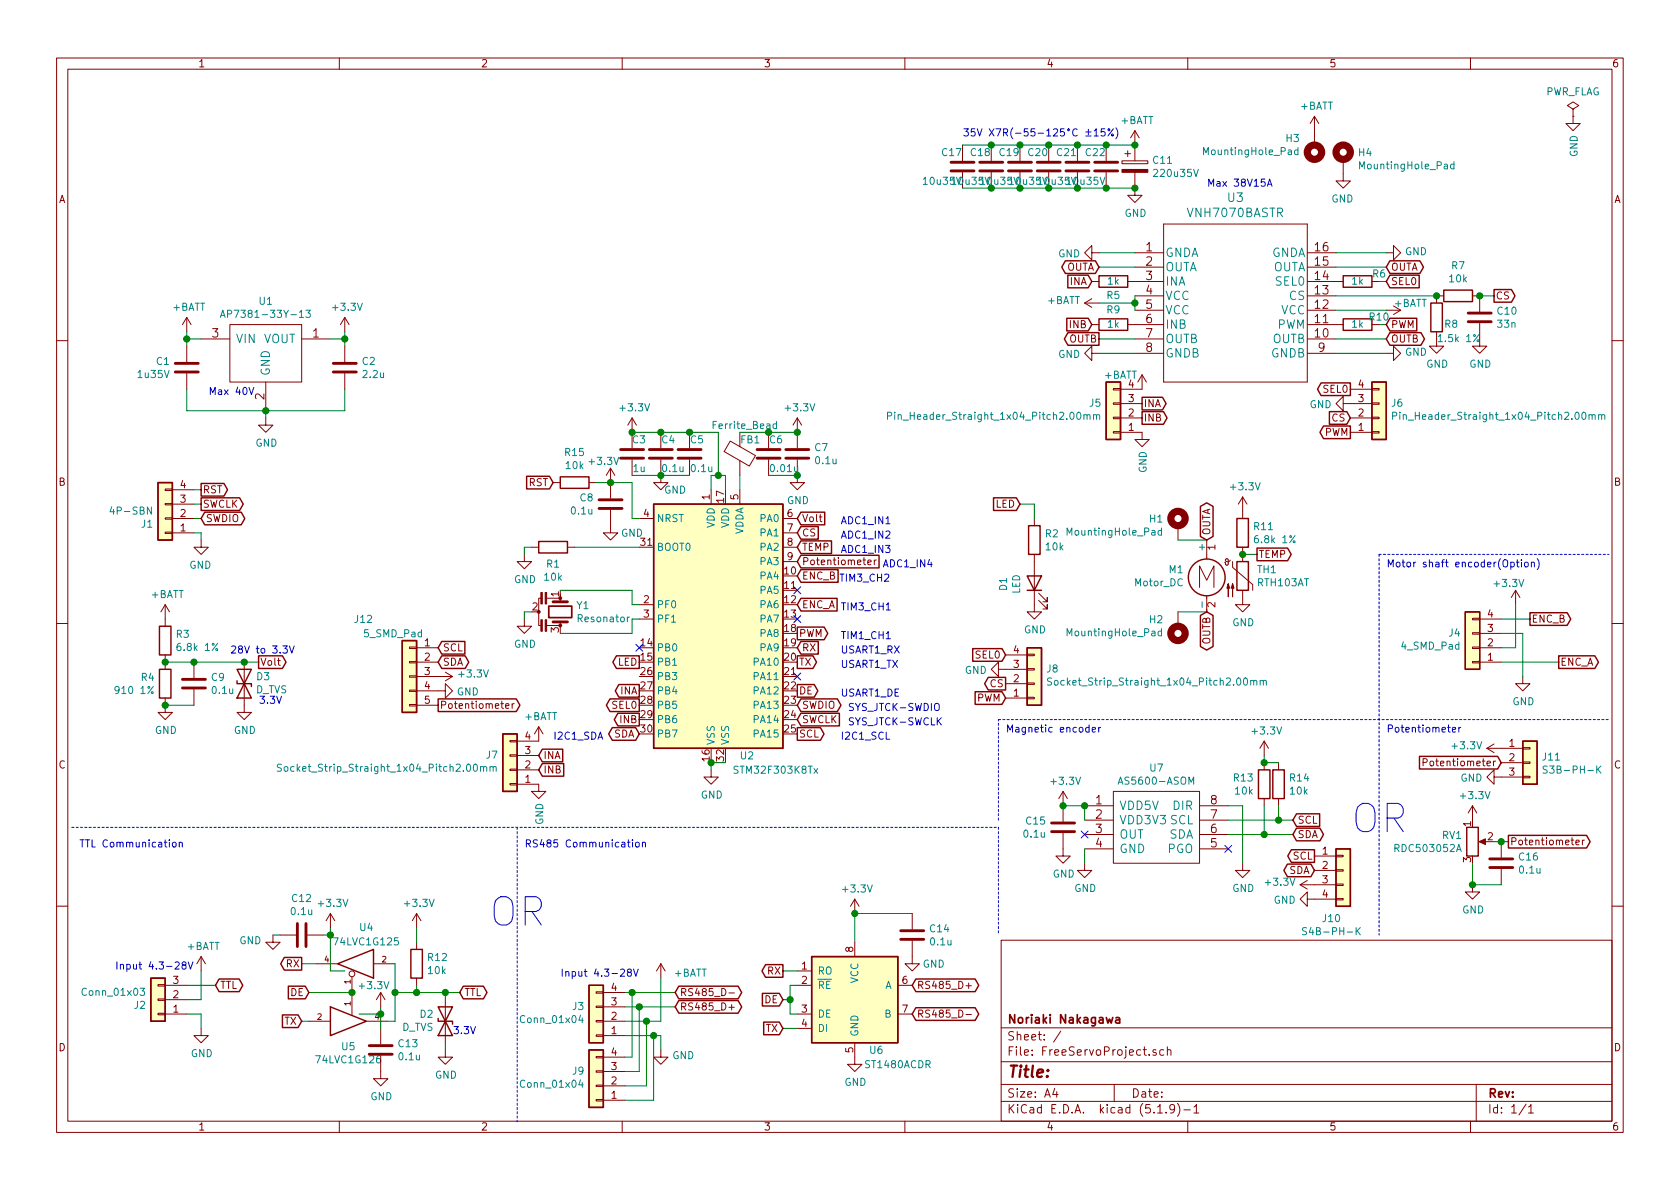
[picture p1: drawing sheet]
<svg xmlns="http://www.w3.org/2000/svg" width="297mm" height="210mm" viewBox="0 0 297 210" stroke-linecap="round" stroke-linejoin="round" font-family="sans-serif">
<g fill="none" stroke="#840000" stroke-width=".18">
<path d="M10 10.3h277v189.9h-277zM12 12.2h273v186.1h-273zM60 10.3v1.9M110 10.3v1.9M160 10.3v1.9M210 10.3v1.9M260 10.3v1.9M278.1 19.3l1-.6-1-.7-1 .7 1 .6v1.3M170.2 25.6v2.8M170.2 30.5v2.8M175.3 25.6v2.8M175.3 30.5v2.8"/>
<path d="M180.3 25.6v2.8M180.3 30.5v2.8M185.4 25.6v2.8M185.4 30.5v2.8M190.5 25.6v2.8M190.5 30.5v2.8M195.6 25.6v2.8M195.6 30.5v2.8M198.4 28.4h4.5v.6h-4.5zM198.9 27.2h1M199.4 26.7v1M200.7 30.5v4h1.2l-1.2 1.3-1.3-1.3h1.3"/>
<path d="M200.7 23.1v5.3M200.7 23.1l-.8 1.3M200.7 23.1l.7 1.3M205.7 39.6h25.4v28h-25.4zM232.4 20.6l-.8 1.2M232.4 20.6v5M232.4 20.6l.8 1.2M237.5 28.2v3.8h-1.3l1.3 1.3 1.3-1.3h-1.3M278.1 20.6h.1M278.1 20.6v1.2h1.3l-1.3 1.3-1.2-1.3h1.2M33 56.1l-.7 1.3M33 56.1v2.6"/>
<path d="M33 56.1l.8 1.3M35.6 59.9h5M40.6 57.4h12.7v10.2h-12.7zM53.3 59.9h5.1M61 56.1v2.6M61 56.1l-.8 1.3M61 56.1l.7 1.3M191.8 53.6l1.2 .8M191.8 53.6h2.5M193 44.7v-1.3l-1.2 1.3 1.2 1.3v-1.3h1.3M193 52.8l-1.2 .8M193 57.4h1.3"/>
<path d="M193 49.8h1.3M199.4 57.4h6.3M199.4 49.8h6.3M200.7 54.9h5M200.7 59.9h5M200.7 44.7h5M200.7 52.3h5M200.7 47.2h5M231.1 54.9h5.1M231.1 59.9h5.1M231.1 44.7h5.1M231.1 57.4h6.4"/>
<path d="M231.1 52.3h5.1M231.1 49.8h6.4M231.1 47.2h5.1M242.6 57.4h1.2M242.6 49.8h1.2M245.1 44.7h1.3v-1.3l1.2 1.3-1.2 1.3v-1.3M245.1 54.9h2.5l-1.2 .7M254 58.7v2.5h1.3l-1.3 1.3-1.3-1.3h1.3M255.3 52.3h-1.3v1.3M260.3 52.3h1.3v2.8M261.6 57.1v4.1h1.3l-1.3 1.3-1.3-1.3h1.3M10 60.2h2"/>
<path d="M33 61.2v2.8M33 66v2.8M47 73.9v1.3h1.3l-1.3 1.2-1.3-1.2h1.3M47 67.6v5M61 61.2v2.8M61 66v2.8M111.8 73.9l-.8 1.3M111.8 73.9v5.3M111.8 73.9l.7 1.3M116.8 76.4v2.8M121.9 76.4v2.8M129.1 78l4.5 2.6-1.1 1.8-4.5-2.5z"/>
<path d="M130.8 76.4v2.6M135.9 76.4v2.8M141 73.9l-.8 1.3M141 73.9v5.3M141 73.9l.7 1.3M193 62.5v-1.3l-1.2 1.3 1.2 1.2v-1.2h1.3M196.8 68.7h1.3v.3h-1.3zM196.8 71.2h1.3v.3h-1.3zM196.8 76.3h1.3v.3h-1.3zM196.8 73.8h1.3v.2h-1.3zM198.1 76.4h3.8v1.3h1.3l-1.3 1.3-1.2-1.3h1.2M198.1 73.9h3.8"/>
<path d="M198.1 71.4h3.8M200.7 62.5h5M201.9 66.3v2.5h-3.8M201.9 66.3l-.7 1.3M201.9 66.3l.8 1.3M231.1 62.5h5.1M237.5 71.4v-1.3l-1.3 1.3 1.3 1.2v-1.2h5.1M238.8 76.4h3.8M238.8 73.9h3.8M238.8 68.8h3.8M242.6 68.7h1.2v.3h-1.2zM242.6 71.2h1.2v.3h-1.2z"/>
<path d="M242.6 76.3h1.2v.3h-1.2zM242.6 73.8h1.2v.2h-1.2zM245.1 62.5h1.3v-1.3l1.2 1.3-1.2 1.2v-1.2M285 60.2h2M29.2 86.5h1.3v.2h-1.3zM29.2 89h1.3v.3h-1.3zM29.2 94.1h1.3v.3h-1.3zM29.2 91.6h1.3v.2h-1.3zM30.5 94.2h3.8M30.5 91.7h3.8M30.5 89.1h3.8M30.5 86.6h3.8"/>
<path d="M35.6 95.5v1.3h-1.3l1.3 1.2 1.2-1.2h-1.2M92.7 98v1.3h1.3l-1.3 1.3-1.3-1.3h1.3M94 96.8h1.2M97.8 85.3h1.3M100.3 96.8h1.3M104.1 85.3h1.3M107.9 90.2v4h1.3l-1.3 1.3-1.2-1.3h1.2M107.9 82.8l-.7 1.3M107.9 82.8v5.3M107.9 82.8l.8 1.3M111.8 81.3v2.8M113 91.7h2.6"/>
<path d="M116.8 81.3v4h1.3l-1.3 1.3-1.2-1.3h1.2M121.9 81.3v2.8M125.7 86.6v2.5M130.8 81.5v2.6M130.8 86.6v2.5M135.9 81.3v2.8M138.4 94.2h2.6M138.4 91.7h2.6M138.4 96.8h2.6M138.4 99.3h2.6M141 81.3v4h1.2l-1.2 1.3-1.3-1.3h1.3M153.4 99.4l.6-.1v-.2l-.4-.1-.2 .2 .1 .6h.5"/>
<path d="M154.6 99v.9M154.9 99l-.3 .3M182.9 98v10.2h1.2l-1.2 1.3-1.3-1.3h1.3M182.9 91.7v1.3M208.3 93v2.5M213.4 95.5v3.4M217.5 99.1l-.2 .2h-.3l-.3-.1v-.3l.3-.1 .2 .2v.8l-.2 .1-.3-.1v-.2l-.2-.2M217.9 99.3v1l3.6 3.1v1M219.7 87.9v3.8M219.7 96.8v2.5M219.7 87.9l-.8 1.2M219.7 87.9l.8 1.2"/>
<path d="M10 110.3h2M29.2 106.9v3.8M29.2 115.8v2.6M29.2 106.9l-.8 1.3M29.2 106.9l.8 1.3M34.3 117.1v2.8M43.2 117.1v8.9h1.2l-1.2 1.2-1.3-1.2h1.3M72.4 117h1.3v.2h-1.3zM72.4 114.4h1.3v.3h-1.3zM72.4 119.5h1.3v.3h-1.3zM73.7 117.1h3.8M73.7 114.5h3.8"/>
<path d="M73.7 119.6h6.3M78.7 118.9l1.3 .7M80 119.6l-1.3 .8M92.7 109.5v1.2h1.3l-1.3 1.3-1.3-1.3h1.3M95.8 105.8h-.6v4.8h.6M96.5 110.6h2.6M96.6 105.8h2.5M99.1 105v1.3M99.1 110.1v.6M113 109.5h2.6M113 106.9h2.6M176.5 118.4v-1.3l-1.2 1.3 1.2 1.2v-1.2h5.1"/>
<path d="M177.8 115.8h3.8M181.6 115.7h1.3v.2h-1.3zM181.6 118.2h1.3v.3h-1.3zM183.6 106.2l1.6 1.5v-.8v.8h-.8M183.6 104.9l1.6 1.5v-.7v.7h-.8M208.3 108.2v2.5M212.1 103.9v-3.8l1.3 2.5 1.2-2.5v3.8M213.4 105.4v2.8M219.7 104.4v2.5h1.3l-1.3 1.3-1.3-1.3h1.3M260.3 109.3h1.3v.3h-1.3zM260.3 111.9h1.3v.2h-1.3zM260.3 117h1.3v.2h-1.3z"/>
<path d="M260.3 114.4h1.3v.3h-1.3zM261.6 117.1h3.8M261.6 114.5h3.8M261.6 112h3.8M261.6 109.5h3.8M268 104.4l-.8 1.3M268 104.4v2.5M268 104.4l.7 1.3M269.2 119.6v1.3h1.3l-1.3 1.3-1.2-1.3h1.2M285 110.3h2M29.2 123.4v2.6h1.3l-1.3 1.2-1.3-1.2h1.3M34.3 121.9v2.8"/>
<path d="M72.4 124.6h1.3v.2h-1.3zM72.4 122h1.3v.3h-1.3zM73.7 122.2h5v1.2l1.3-1.2-1.3-1.3v1.3M73.7 124.7h3.8M89.4 124.8l.6-.1-.1-.2-.3-.1-.2 .2 .1 .6h.4M90.2 130.9h1.2v.3h-1.2zM90.2 133.5h1.2v.2h-1.2zM90.2 138.6h1.2v.2h-1.2zM90.2 136h1.2v.3h-1.2zM90.6 124.4v.9M90.9 124.4l-.3 .3M91.4 138.7h3.8v1.2h1.3l-1.3 1.3-1.2-1.3h1.2"/>
<path d="M91.4 136.1h3.8M91.4 133.6h3.8M95.2 128.5v2.6h-3.8M95.2 128.5l-.7 1.3M95.2 128.5l.8 1.3M125.7 136.1v1.3h1.3l-1.3 1.3-1.2-1.3h1.2M177.8 123.4h3.8M177.8 120.9h3.8M181.6 123.3h1.3v.3h-1.3zM181.6 120.8h1.3v.2h-1.3zM188 139.9l-.8 1.3M188 139.9v5.4"/>
<path d="M188 139.9l.7 1.3M196.8 139.9h15.3v12.7h-15.3zM223.5 131.1v2.5M223.5 134.9v1.2M223.5 131.1l-.7 1.2M223.5 131.1l.8 1.2M226.1 134.9v1.2M251.6 134.8h.6l.1-.2v-.3l-.2-.1h-.5v1.2M262.9 132.3l1.3 .8M262.9 132.3h6.3M264.2 137.4v-1.3l-1.3 1.3 1.3 1.3v-1.3h5M264.2 131.6l-1.3 .7"/>
<path d="M264.4 134.6l-.3 .2M265.4 134.9h3.8M269.2 137.3h1.3v.2h-1.3zM269.2 132.2h1.3v.3h-1.3zM269.2 134.7h1.3v.3h-1.3zM151.1 159v2.5M151.1 159l-.7 1.3M151.1 159l.8 1.3M188 147.3v4.1h1.2l-1.2 1.2-1.3-1.2h1.3M191.8 152.6v1.3h1.2l-1.2 1.3-1.3-1.3h1.3M191.8 142.5h5M191.8 145h5"/>
<path d="M191.8 147.6h5M191.8 150.1h5M212.1 142.5h5.1M212.1 145h5.1M212.1 147.6h5.1M212.1 150.1h5.1M219.7 152.6v1.3h1.3l-1.3 1.3-1.3-1.3h1.3M223.5 141.2v1.3M226.1 141.2v1.3M229.9 156.5h6.3M229.9 156.5l1.2 .7M231.1 159v-1.3l-1.2 1.3 1.2 1.3v-1.3h5.1"/>
<path d="M231.1 155.7l-1.2 .8M232.4 151.4h3.8M232.4 153.9h3.8M236.2 158.9h1.3v.2h-1.3zM236.2 156.3h1.3v.3h-1.3zM236.2 151.3h1.3v.2h-1.3zM236.2 153.8h1.3v.2h-1.3zM260.3 156.5v1.2h1.3l-1.3 1.3-1.2-1.3h1.2M260.3 142.5l-.7 1.3M260.3 142.5v2.5M260.3 142.5l.8 1.3M261.9 148.8h1"/>
<path d="M265.4 148.8v2.8M265.4 153.7v2.8M278.6 149l.6-.1v-.3h-.4l-.2 .1 .1 .6h.5M279.8 148.6v.8M280.1 148.6l-.3 .2M10 160.2h2M27.9 174.1h1.3v.3h-1.3zM27.9 179.2h1.3v.2h-1.3zM27.9 176.7h1.3v.2h-1.3zM29.2 174.2h3.8M29.2 179.3h3.8M29.2 176.8h3.8"/>
<path d="M35.6 169.2l-.8 1.2M35.6 169.2v2.5M35.6 169.2l.7 1.2M48.3 165.3v1.3h1.2l-1.2 1.3-1.3-1.3h1.3M49.5 165.3h2.8M54.4 165.3h2.7M55.9 170.4h3.8M58.4 161.5l-.7 1.3M58.4 161.5v2.6M58.4 161.5l.8 1.3M62.2 172.7v6.7M66 170.4h3.8"/>
<path d="M67.3 175.5l-.8 1.3M67.3 175.5v2.5M67.3 175.5l.8 1.3M73.7 161.5l-.8 1.3M73.7 161.5v2.6M73.7 166.6v1.3M73.7 173v1.2M73.7 161.5l.7 1.3M78.7 176.8v7.6M105.4 175.4h1.3v.2h-1.3zM105.4 177.9h1.3v.3h-1.3zM106.7 178h3.8"/>
<path d="M106.7 175.5h3.8M116.8 170.4l-.7 1.3M116.8 170.4v2.6M116.8 170.4l.8 1.3M128.9 178.1h.9M128.9 175.6h.9M141 171.7h2.5M141 174.2h2.5M141 179.3h2.5M151.1 166.6v2.6M158.7 174.2h2.6M158.7 179.3h2.6"/>
<path d="M161.3 166.4v4h1.3l-1.3 1.3-1.3-1.3h1.3M161.3 161.5v2.8M170.8 174.3h1M170.8 179.4h1M177 166.3h108v32h-108zM285 160.2h2M35.6 181.9v1.2h1.2l-1.2 1.3-1.3-1.3h1.3M54.6 180.6h3.8M60 198.3v1.9M64.8 180.6h3.8M67.3 186.7v4h1.3l-1.3 1.3-1.3-1.3h1.3M67.3 181.9v2.8"/>
<path d="M78.7 185.7v1.2h1.3l-1.3 1.3-1.2-1.3h1.2M105.4 183h1.3v.3h-1.3zM105.4 180.5h1.3v.2h-1.3zM105.4 186.8h1.3v.3h-1.3zM105.4 189.4h1.3v.2h-1.3zM105.4 194.4h1.3v.3h-1.3zM105.4 191.9h1.3v.2h-1.3zM106.7 183.1h3.8M106.7 180.6h3.8M106.7 194.6h3.8M106.7 192h3.8M106.7 189.5h3.8"/>
<path d="M106.7 186.9h3.8M110 198.3v1.9M116.8 185.7v1.2h-1.2l1.2 1.3 1.3-1.3h-1.3M141 181.9h2.5M151.1 184.4v3.8h1.3l-1.3 1.3-1.2-1.3h1.2M160 198.3v1.9M177 194.8h108M177 191.8h108M177 187.8h108M177 181.8h108M186.5 192.5l-.4 1h1M186.8 193v1"/>
<path d="M187.6 182.3l-1.3 2M197 191.8v3M203.2 186.5v.1M204.4 185.7l-.4-.1-.2 .2 .1 .2 .5 .2v.3h-.6M204.7 196.8h.8M205.8 185.7l-.5-.1-.2 .3v.6l.2 .1 .5-.1M206.2 196.7v.1M206.4 185.7l.2-.1 .4 .1v.9M206.4 185.1v1.5M207.7 196l-.1 .1a.48 .48 0 0 1-.6 .1l-.2-.2 .2-.6a.48 .48 0 0 1 .6 .1 1.27 1.27 0 0 1-.2 1.2l-.4 .1M208.2 195.1a1.71 1.71 0 0 1 0 2.3M209.3 196.3h1.2"/>
<path d="M210 198.3v1.9M211.1 195.8l.4-.5v1.5M211.1 196.8h.9M260 198.3v1.9M261 191.8v6.5M269.8 195.2l-1.2 2M270.3 195.8l.4-.5v1.5M270.3 196.8h.8"/>
<circle cx="62.2" cy="172.2" r=".51"/>
</g>
<path d="M97 107.2h4.1v2h-4.1zM195.6 179.9l.3 1 .3-.7 .3 .7 .2-1M197.3 180h.6l.1 .9M198 180.3l-.5 .1-.3 .2 .3 .3 .5-.1" fill="none" stroke="#840000" stroke-width=".3"/>
<g fill="none" stroke="#840000" stroke-width=".25">
<path d="M188.4 46.1h5.3l.6 1.1-.6 1.2h-5.3l-.7-1.2zM188.6 56.3h3.8l.6 1.1-.6 1.1h-3.8zM188.8 48.7h3.6l.6 1.1-.6 1.1h-3.6zM188.8 58.8h5.5v2.3h-5.5l-.6-1.2zM194.3 48.8h5.1v2h-5.1zM194.3 56.4h5.1v2h-5.1zM237.5 48.8h5.1v2h-5.1zM237.5 56.4h5.1v2h-5.1zM245.7 46.1h5.4l.6 1.1-.6 1.2h-5.4l-.6-1.2zM245.7 48.7h5.2v2.2h-5.2l-.6-1.1zM245.7 56.3h4.8v2.2h-4.8l-.6-1.1zM245.7 58.8h5.5l.7 1.1-.7 1.2h-5.5l-.6-1.2z"/>
<path d="M253 53.6h2v5.1h-2zM255.3 51.3h5v2h-5zM264.2 51.2h3l.7 1.1-.7 1.1h-3zM195.6 67.6h2.5v10.1h-2.5zM201.9 72.8h3.8l.6 1.1-.6 1.1h-3.8zM201.9 70.3h3.6l.7 1.1-.7 1.1h-3.6zM233.6 67.7h5.2v2.2h-5.2l-.7-1.1zM234 75.3h4.8v2.3h-4.8l-.6-1.2zM235.1 72.8h3l.7 1.1-.7 1.1h-3zM242.6 67.6h2.5v10.1h-2.5zM27.9 85.3h2.6v10.2h-2.6zM35.6 88h6.8l.6 1.1-.6 1.2h-6.8z"/>
<path d="M35.6 85.5h4l.6 1.1-.6 1.1h-4zM36.2 90.6h6.4l.7 1.1-.7 1.1h-6.4l-.6-1.1zM93.1 84.2h4.1l.6 1.1-.6 1.2h-4.1zM95.2 95.8h5.1v2h-5.1zM99.1 84.3h5v2.1h-5zM115.6 89.1h22.8v43.2h-22.8zM141.6 95.7h5.4v2.2h-5.4l-.6-1.1zM141.6 90.6h4.2v2.2h-4.2l-.6-1.1zM141.6 93.1h3.1v2.2h-3.1l-.6-1.1zM141.6 98.2h13.8v2.2h-13.8l-.6-1.1zM175.7 88h4l.6 1.1-.6 1.2h-4zM181.9 93h2v5h-2z"/>
<path d="M212.2 89.6l1.2-.7 1.1 .7v5.3l-1.1 .6-1.2-.6zM218.7 99.3h2v5.1h-2zM218.7 91.7h2v5.1h-2zM222.2 96.9h5.5l.6 1.1-.6 1.2h-5.5zM28.2 118.4h2v5h-2zM28.2 110.7h2v5.1h-2zM41.9 118.4h2.5l-2.5 5h2.5zM45.7 116h4.2l.7 1.1-.7 1.1h-4.2zM71.1 113.3h2.6v12.7h-2.6zM78.1 116h4.1l.7 1.1-.7 1.1h-4.1l-.6-1.1zM78.1 113.4h4.1v2.3h-4.1l-.6-1.2zM109 116h4v2.2h-4l-.6-1.1z"/>
<path d="M141 116h2.7l.7 1.1-.7 1.1h-2.7zM141 110.9h4.7l.7 1.1-.7 1.1h-4.7zM141.6 113.4h3.1v2.3h-3.1l-.6-1.2zM141.6 100.7h6.6v2.3h-6.6l-.6-1.2zM141.6 105.8h6.4v2.2h-6.4l-.6-1.1zM172 114.7h5.2l.6 1.1-.6 1.1h-5.2zM174.7 119.8h3.1v2.2h-3.1l-.6-1.1zM181.6 114.5h2.5v10.2h-2.5zM181.6 101.8h2.5l-1.2 2.6zM181.6 104.4h2.5M212.2 108.8l1.2-.6 1.1 .6v5.5l-1.1 .7-1.2-.7zM259.1 108.2h2.5v10.2h-2.5z"/>
<path d="M270.5 108.4h6.6l.6 1.1-.6 1.1h-6.6zM275.6 116h6.4l.6 1.1-.6 1.1h-6.4zM41.9 120.4v.5h2.5v.5M77.5 123.6h13.8l.6 1.1-.6 1.1h-13.8zM88.9 129.8h2.5v10.1h-2.5zM95.9 132.5h3.6v2.2h-3.6l-.7-1.1zM95.9 135h3.8v2.3h-3.8l-.7-1.2zM107.8 123.6h5.2v2.2h-5.2l-.6-1.1zM108.3 128.7h4.1l.6 1.1-.6 1.1h-4.1l-.7-1.1zM109.2 126.1h3.8v2.3h-3.8l-.6-1.2zM109.4 121.1h3.6v2.2h-3.6l-.6-1.1zM141 121.1h3l.6 1.1-.6 1.1h-3z"/>
<path d="M141 128.7h4.1l.6 1.1-.6 1.1h-4.1zM141.6 123.6h6.5l.6 1.1-.6 1.1h-6.5l-.6-1.1zM141.6 126.1h6.8v2.3h-6.8l-.6-1.2zM172.4 122.3h4.8l.6 1.1-.6 1.2h-4.8zM222.5 136.1h2v5.1h-2zM225 136.1h2.1v5.1h-2.1zM251 133.8h13.8l.6 1.1-.6 1.1h-13.8zM269.2 131.1h2.6v7.6h-2.6zM227.6 152.8h4.2l.6 1.1-.6 1.1h-4.2l-.6-1.1zM228.3 150.3h4.1v2.2h-4.1l-.6-1.1zM229.2 143.9h4.1v2.2h-4.1l-.6-1.1zM229.2 146.5h4.2l.6 1.1-.6 1.1h-4.2l-.6-1.1z"/>
<path d="M236.2 150.1h2.6v10.2h-2.6zM259.3 146.3h2.1v5.1h-2.1zM266.7 147.7h13.8l.7 1.1-.7 1.2h-13.8zM26.7 173h2.5v7.6h-2.5zM38.7 173.1h3.6l.6 1.1-.6 1.2h-3.6l-.6-1.2zM49.9 179.5h2.8l.6 1.1-.6 1.1h-2.8zM50.3 169.3h3v2.2h-3l-.7-1.1zM51 174.4h3l.6 1.1-.6 1.1h-3zM58.4 178l6.4 2.6-6.4 2.5zM59.7 170.4l6.3-2.5v5.1zM72.6 167.9h2.1v5.1h-2.1zM77.5 178h2.5l-2.5 5.1h2.5z"/>
<path d="M81.9 174.4h3.6l.6 1.1-.6 1.1h-3.6l-.6-1.1zM104.1 174.2h2.6v10.2h-2.6zM120 176.9h10.5l.6 1.1-.6 1.2h-10.5l-.6-1.2zM120 174.4h10.5l.6 1.1-.6 1.1h-10.5l-.6-1.1zM134.8 175.7h3l.6 1.1-.6 1.1h-3zM135.4 170.6h3v2.2h-3l-.7-1.1zM143.5 169.2h15.2v15.2h-15.2zM161.9 173.1h10.5l.7 1.1-.7 1.2h-10.5l-.6-1.2zM161.9 178.2h10.5l.7 1.1-.7 1.1h-10.5l-.6-1.1zM77.5 180.1v.5h2.5v.5M104.1 185.7h2.6v10.1h-2.6zM135 180.7h2.8l.6 1.2-.6 1.1h-2.8z"/>
<circle cx="213.4" cy="102.1" r="3.3"/>
</g>
<g fill="#ffffc2" stroke="#ffffc2" stroke-width=".18">
<path d="M259.1 108.2h2.5v10.2h-2.5z"/>
<path d="M27.9 85.3h2.6v10.2h-2.6z"/>
<path d="M143.5 169.2h15.2v15.2h-15.2z"/>
<path d="M104.1 174.2h2.6v10.2h-2.6z"/>
<path d="M104.1 185.7h2.6v10.1h-2.6z"/>
<path d="M242.6 67.6h2.5v10.1h-2.5z"/>
<path d="M195.6 67.6h2.5v10.1h-2.5z"/>
<path d="M181.6 114.5h2.5v10.2h-2.5z"/>
<path d="M88.9 129.8h2.5v10.1h-2.5z"/>
<path d="M71.1 113.3h2.6v12.7h-2.6z"/>
<path d="M236.2 150.1h2.6v10.2h-2.6z"/>
<path d="M269.2 131.1h2.6v7.6h-2.6z"/>
<path d="M26.7 173h2.5v7.6h-2.5z"/>
<path d="M115.6 89.1h22.8v43.2h-22.8z"/>
</g>
<g fill="none" stroke="#008484" stroke-width=".18">
<path d="M229.5 26.6l-.4-.1-.2 .2 .1 .6h.5M229.5 26.1v1.3M257.1 29.1l-.4-.1-.2 .3 .1 .5h.5M257.1 28.6v1.3M39 56.1l.4-1.2 .4 1.2M39.1 55.8h.6M54.1 54.9h.8l-.4 .4 .3 .2v.5l-.2 .1-.5-.1M137.3 75l-.4-.1-.2 .3 .1 .5h.5M137.3 74.5v1.3M156.9 73.6l.7-.1v-.5l-.7-.1v1.3M191.6 73.5l.2-.2 .3 .1 .1 .8M192.2 73.5l.2-.2 .3 .1v.8"/>
<path d="M193.3 73.5l.2-.2 .3 .1 .1 .8M193.3 73.3v.9M193.9 73.5l.2-.2 .3 .1v.8M246.2 73.6l.7-.1v-.5l-.7-.1v1.3M280.9 73.5l.2-.2 .3 .1 .1 .8M281.5 73.5l.2-.2 .3 .1v.8M282.7 73.5l.1-.2 .3 .1 .1 .8M282.7 73.3v.9M283.2 73.5l.2-.2 .3 .1v.8M205.4 93.8h-.4l-.3 .2 .2 .6h.5M205.4 93.4v1.2M111.3 109.1l-.4 .2"/>
<path d="M185.9 120l-.5-.1-.2 .2 .1 .3 .6 .3v.3l-.2 .2-.5-.1M205.4 111.7l-.4-.1-.3 .2 .2 .6h.5M205.4 111.2v1.2M49.8 135.2l-.5-.1-.3 .3 .1 .3 .6 .2v.4l-.2 .1-.5-.1M50.3 135.7l.2-.1 .4 .1v.5l-.1 .1-.3 .1-.2-.1zM85 135.7l.1-.1h.3l.1 .8M85 135.6v.8M85.5 135.7l.2-.1h.3l.1 .8M86.6 135.7l.2-.1h.3l.1 .8M86.6 135.6v.8M87.2 135.7l.2-.1h.3v.8M186.5 120.4l.2-.1 .3 .1 .1 .5-.2 .2-.2 .1-.2-.2z"/>
<path d="M197.7 138.7l.4-1.3 .4 1.3M210.2 138.7v-1.3l.4 .9 .4-.9v1.3M221.1 120.4l.2-.1 .3 .1 .1 .8M221.1 120.3v.9M221.7 120.5l.1-.2 .3 .1 .1 .8M222.8 120.4l.2-.1 .3 .1 .1 .8M222.8 120.3v.9M223.4 120.5l.1-.2 .4 .1v.8M273.6 135.5h-.5l-.3 .2 .1 .3 .6 .2v.4l-.2 .1h-.5M282.5 136l.6 .7M283.1 135.5l-.8 .7M24.8 174.7h.8l-.5 .5 .4 .2v.6h-.5l-.2-.1"/>
<path d="M102.6 179.5l-.3 .9h.8M231 164.1l-.5-.1-.2 .3 .1 .3 .6 .2v.4l-.2 .1-.5-.1M240 164.6l.5 .7M240.5 164l-.7 .8M102.6 191l-.3 .8h.8M102.9 180v.8M102.9 191.4v.9"/>
</g>
<g fill="none" stroke="#840000" stroke-width=".51">
<path d="M168.1 30.2h4.1M168.1 28.7h4.1M173.2 30.2h4.1M173.2 28.7h4.1M178.3 30.2h4.1M178.3 28.7h4.1M183.4 30.2h4.1M183.4 28.7h4.1M188.5 30.2h4M188.5 28.7h4M193.5 30.2h4.1M193.5 28.7h4.1"/>
<path d="M259.6 56.9h4.1M259.6 55.4h4.1M31 65.8h4.1M31 64.3h4.1M58.9 65.8h4.1M58.9 64.3h4.1M109.7 79.5h4.1M114.8 79.5h4.1M119.9 79.5h4.1M133.9 79.5h4M138.9 79.5h4.1M105.9 89.9h4.1"/>
<path d="M105.9 88.4h4.1M109.7 81h4.1M114.8 81h4.1M119.9 81h4.1M133.9 81h4M138.9 81h4.1M97.8 106.4h2.5M97.8 110h2.5M32.3 121.7h4M32.3 120.1h4M185.9 147.1h4.1M185.9 145.5h4.1"/>
<path d="M263.4 153.4h4.1M263.4 151.9h4.1M52.6 163.3v4.1M54.1 163.3v4.1M159.3 166.1h4M159.3 164.6h4M65.3 186.4h4M65.3 184.9h4"/>
</g>
<g fill="#840000" stroke="#840000" stroke-width=".18">
<path d="M261.5 148.8l1.1-.5v1z"/>
<path d="M198.4 30h4.5v.5h-4.5z"/>
<path d="M217.2 103.2l.2 .8h-.5l.3-.8v2.3z"/>
<path d="M217.9 103.2l.3 .8h-.5l.2-.8v2.3z"/>
<path d="M95.6 104.8h.3v2h-.3z"/>
<path d="M96.4 104.8h.2v2h-.2z"/>
<path d="M95.6 109.6h.3v2h-.3z"/>
<path d="M96.4 109.6h.2v2h-.2z"/>
<circle cx="99.1" cy="105.8" r=".25"/>
</g>
<g fill="none" stroke="#840000" stroke-width="1.3">
<circle cx="232.4" cy="26.9" r="1.27"/>
<circle cx="237.5" cy="26.9" r="1.27"/>
<circle cx="208.3" cy="91.7" r="1.27"/>
<circle cx="208.3" cy="112" r="1.27"/>
</g>
<path d="M243.8 98h40.7M243.8 98v67.3M176.5 127.2h108M12.7 146.3h163.8M91.4 146.3v52.1M176.5 145v-17.8M176.5 146.3v19" fill="none" stroke="#0000c2" stroke-width=".18" stroke-dasharray=".4 .4"/>
<g fill="none" stroke="#008400" stroke-width=".18">
<path d="M170.2 25.6h30.5M170.2 33.3h30.5M33 59.9h2.6M33 58.7v2.5M58.4 59.9h2.6M61 58.7v2.5M194.3 59.9h6.4M194.3 47.2h6.4M194.3 44.7h6.4M194.3 53.6h6.4M200.7 52.3v2.6M236.2 59.9h8.9"/>
<path d="M236.2 52.3h17.8M236.2 47.2h8.9M236.2 54.9h8.9M236.2 44.7h8.9M243.8 57.4h1.3M243.8 49.8h1.3M261.6 52.3h2.6M33 68.8v3.8h28v-3.8M47 72.6v1.3M111.8 76.4h15.2v7.7M130.8 76.4h10.2M194.3 62.5h6.4"/>
<path d="M236.2 62.5h8.9M34.3 94.2h1.3v1.3M34.3 86.6h1.3M34.3 89.1h1.3M34.3 91.7h1.3M94 96.8h-1.3v1.2M101.6 96.8h11.4M105.4 85.3h6.4v6.4h1.2M111.8 84.1h10.1M125.7 86.6v-2.5h2.6v2.5M130.8 84.1v2.5M135.9 84.1h5.1"/>
<path d="M180.3 89.1h2.6v2.6M208.3 95.5h5.1M219.7 98h2.5M29.2 117.1h16.5M94 108.2h-1.3v1.3M99.1 104.4h12.7v2.5h1.2M113 109.5h-1.2v2.5h-12.7M208.3 108.2h5.1M265.4 109.5h5.1M265.4 112h3.8v7.6M265.4 117.1h10.2M268 106.9v7.6h-2.6"/>
<path d="M29.2 124.7h5.1M128.3 134.9h-2.6v1.2M223.5 133.6v1.3h2.6M188 142.5h3.8v2.5M191.8 150.1v2.5M217.2 142.5h2.5v10.1M217.2 147.6h11.4M217.2 145h11.4M223.5 142.5v5.1M226.1 142.5v2.5M260.3 152.6v3.9h5.1M264.2 148.8h2.5"/>
<path d="M33 179.3h2.6v2.6M33 174.2h5.1M35.6 171.7v5.1h-2.6M48.3 165.3h1.2M53.3 170.4h2.6M54.6 175.5h7.6M57.1 165.3h1.3M58.4 164.1v7.6h2.6M63.5 179.3h3.8M67.3 178v3.9M69.8 170.4v10.2h-1.2M69.8 175.5h11.5"/>
<path d="M73.7 164.1v2.5M73.7 174.2v1.3M78.7 175.5v1.3M110.5 175.5h8.9M110.5 178h8.9M111.8 175.5v11.4h-1.3M113 178v11.5h-2.5M116.8 173v7.6h-6.3M138.4 176.8h1.3M138.4 171.7h2.6M141 174.2h-1.3v5.1h1.3M161.3 161.5h-10.2v5.1"/>
<path d="M53.3 180.6h1.3M78.7 184.4v1.3M110.5 183.1h6.3v2.6M114.3 180.6v11.4h-3.8M115.6 183.1v11.5h-5.1M138.4 181.9h2.6"/>
</g>
<g fill="none" stroke="#0000c2" stroke-width=".18">
<path d="M191.9 23.3h1M191.9 24h1M192.4 22.9v.9M193.5 23.1l.3-.3v1.2M193.5 24h.7M195.4 22.8h-.7v.6l.2-.1 .5 .1v.5l-.3 .1-.4-.1M195.9 22.9h.3v.2h-.3zM196.8 22.8l-.9 1.2M197.3 22.6a1.47 1.47 0 0 1 0 1.9M224.1 32.9l.4-1.2 .4 1.2M224.2 32.6h.6M44 68.5l.4 1.3 .5-1.3"/>
<path d="M156.6 92.6h.8M267.1 99.5l.4-.1 .2 .2-.1 .6h-.5M268.1 99.4h.5M268.3 99v1.1l.3 .1M269 99v.1M269 99.4v.8M269.7 99.5l.3-.1 .2 .2v.4l-.2 .2h-.3l-.2-.2zM270.8 99.5l.1-.1 .3 .1 .1 .7M270.8 99.4v.8M271.8 98.8a1.47 1.47 0 0 1 0 1.9M50 114.2h.8l-.4 .5 .3 .1v.6l-.1 .1-.6-.1M51.2 114.2l.4 1.3 .4-1.3"/>
<path d="M156.7 112.9h.7M156.7 107.9h.7M165.3 124.6a.45 .45 0 0 1 .7 0 .88 .88 0 0 1-.2 1h-.4a1.07 1.07 0 0 1-.1-1zM165.9 127.5l.5 .7M166.4 126.9l-.7 .8M192.6 128.7l-.4-.1-.3 .2 .2 .6h.5M192.6 128.2v1.3M193.1 129l.6-.1-.1-.2-.3-.1-.2 .2 .1 .6h.4M194.3 128.6v.9M194.6 128.6l-.3 .2M256.8 129l.6-.1-.1-.2-.3-.1-.2 .2v.6h.5M257.9 128.6v.9"/>
<path d="M258.3 128.6l-.4 .2M30.6 149l.3-.1 .2 .2-.1 .6-.3 .1-.2-.3zM31.7 149.1l.2-.2 .3 .1v.8M31.7 148.9v.9M110.9 148.9h.5M111.1 148.5v1.1l.3 .2M111.8 148.5v.1M111.8 148.9v.9M112.4 149.1l.2-.2 .4 .2v.4l-.1 .2-.3 .1-.2-.1zM113.6 149.1l.2-.2 .3 .1v.8M113.6 148.9v.9M31 170.2l.4-.1 .3 .4-.8 .9h.8"/>
<path d="M32.4 170.7l-.2-.2v-.3l.2-.1 .4 .1v.3l-.5 .2-.1 .2v.2l.2 .3 .4-.1 .1-.2-.1-.3-.1-.1M33.3 170.1l.4 1.3 .4-1.3M109.7 171.5l.5-.1 .2 .3-.7 .9h.7M111.2 171.9l-.2-.1v-.3l.2-.1h.3l.1 .4-.6 .2-.1 .2v.2l.3 .2h.3l.1-.2v-.4l-.2-.1M112 171.4l.4 1.2 .5-1.2"/>
<circle cx="196.7" cy="23.9" r=".18"/>
</g>
<g fill="#008400" stroke="#008400" stroke-width=".25">
<circle cx="188" cy="142.5" r=".51"/>
<circle cx="113" cy="178" r=".51"/>
<circle cx="61" cy="59.9" r=".51"/>
<circle cx="114.3" cy="180.6" r=".51"/>
<circle cx="191.8" cy="142.5" r=".51"/>
<circle cx="115.6" cy="183.1" r=".51"/>
<circle cx="62.2" cy="175.5" r=".51"/>
<circle cx="116.8" cy="76.4" r=".51"/>
<circle cx="125.7" cy="134.9" r=".51"/>
<circle cx="108" cy="85.3" r=".51"/>
<circle cx="43.2" cy="117.1" r=".51"/>
<circle cx="261.6" cy="52.3" r=".51"/>
<circle cx="254" cy="52.3" r=".51"/>
<circle cx="141" cy="76.4" r=".51"/>
<circle cx="195.6" cy="25.6" r=".51"/>
<circle cx="111.8" cy="76.4" r=".51"/>
<circle cx="116.8" cy="84.1" r=".51"/>
<circle cx="121.9" cy="76.4" r=".51"/>
<circle cx="200.7" cy="53.6" r=".51"/>
<circle cx="127" cy="84.1" r=".51"/>
<circle cx="69.9" cy="175.5" r=".51"/>
<circle cx="141" cy="84.1" r=".51"/>
<circle cx="139.7" cy="176.8" r=".51"/>
<circle cx="175.3" cy="25.6" r=".51"/>
<circle cx="219.7" cy="98" r=".51"/>
<circle cx="180.3" cy="25.6" r=".51"/>
<circle cx="185.4" cy="25.6" r=".51"/>
<circle cx="33" cy="59.9" r=".51"/>
<circle cx="190.5" cy="25.6" r=".51"/>
<circle cx="151.1" cy="161.5" r=".51"/>
<circle cx="190.5" cy="33.3" r=".51"/>
<circle cx="175.3" cy="33.3" r=".51"/>
<circle cx="185.4" cy="33.3" r=".51"/>
<circle cx="135.9" cy="76.4" r=".51"/>
<circle cx="73.7" cy="175.5" r=".51"/>
<circle cx="111.8" cy="175.5" r=".51"/>
<circle cx="78.7" cy="175.5" r=".51"/>
<circle cx="223.5" cy="134.9" r=".51"/>
<circle cx="29.2" cy="117.1" r=".51"/>
<circle cx="180.3" cy="33.3" r=".51"/>
<circle cx="226.1" cy="145" r=".51"/>
<circle cx="223.5" cy="147.6" r=".51"/>
<circle cx="67.3" cy="179.3" r=".51"/>
<circle cx="200.7" cy="25.6" r=".51"/>
<circle cx="58.4" cy="165.3" r=".51"/>
<circle cx="34.3" cy="117.1" r=".51"/>
<circle cx="47" cy="72.6" r=".51"/>
<circle cx="29.2" cy="124.7" r=".51"/>
<circle cx="265.4" cy="148.8" r=".51"/>
<circle cx="260.3" cy="156.5" r=".51"/>
<circle cx="195.6" cy="33.3" r=".51"/>
<circle cx="200.7" cy="33.3" r=".51"/>
</g>
<path d="M112.4 113.9l1.2 1.3M113.6 113.9l-1.2 1.3M140.4 108.9l1.2 1.2M140.4 103.8l1.2 1.2M140.4 119l1.2 1.2M141.6 108.9l-1.2 1.2M141.6 103.8l-1.2 1.2M141.6 119l-1.2 1.2M191.2 147l1.2 1.2M192.4 147l-1.2 1.2M216.6 149.5l1.2 1.2M217.8 149.5l-1.2 1.2" fill="none" stroke="#000084" stroke-width=".18"/>
<g font-size="7" fill="#0000c2">
<text x="238.8" y="147.3">OR</text>
<text x="86.4" y="163.8">OR</text>
</g>
<text font-size="2.8" fill="#840000" x="178" y="190.5">Title:</text>
<g font-size="2.1" fill="#008484">
<text x="217.1" y="35.7">U3</text>
<text x="210.2" y="38.4">VNH7070BASTR</text>
<text x="206" y="45.4">GNDA</text>
<text x="206" y="48">OUTA</text>
<text x="224.7" y="45.4">GNDA</text>
<text x="225" y="48">OUTA</text>
<text x="206" y="50.5">INA</text>
<text x="206" y="53.1">VCC</text>
<text x="225.7" y="50.5">SEL0</text>
<text x="228" y="53.1">CS</text>
<text x="206" y="55.6">VCC</text>
<text x="206" y="58.1">INB</text>
<text x="225.8" y="58.1">PWM</text>
<text x="226.5" y="55.6">VCC</text>
<text x="41.7" y="60.7">VIN VOUT</text>
<text x="206" y="60.7">OUTB</text>
<text x="206" y="63.2">GNDB</text>
<text x="224.7" y="63.2">GNDB</text>
<text x="225" y="60.7">OUTB</text>
<text x="47.7" y="66.5" transform="rotate(-90 47.7 66.5)">GND</text>
<text x="197.9" y="143.2">VDD5V</text>
<text x="207.5" y="143.2">DIR</text>
<text x="197.9" y="145.8">VDD3V3 SCL</text>
<text x="197.9" y="148.3">OUT</text>
<text x="206.7" y="148.3">SDA</text>
<text x="197.9" y="150.8">GND</text>
<text x="206.4" y="150.8">PGO</text>
</g>
<g font-size="2.1" fill="#840000">
<text x="202.6" y="44.4">1</text>
<text x="202.6" y="47">2</text>
<text x="232.5" y="47">15</text>
<text x="232.5" y="44.4">16</text>
<text x="202.6" y="49.5">3</text>
<text x="202.6" y="52.1">4</text>
<text x="232.5" y="52.1">13</text>
<text x="232.5" y="49.5">14</text>
<text x="37.5" y="59.7">3</text>
<text x="55.3" y="59.7">1</text>
<text x="202.6" y="54.6">5</text>
<text x="202.6" y="57.1">6</text>
<text x="202.6" y="59.7">7</text>
<text x="232.5" y="59.7">10</text>
<text x="232.5" y="57.1">11</text>
<text x="232.5" y="54.6">12</text>
<text x="202.6" y="62.2">8</text>
<text x="233.1" y="62.2">9</text>
<text x="46.7" y="70.7" transform="rotate(-90 46.7 70.7)">2</text>
<text x="193.7" y="142.2">1</text>
<text x="214" y="142.2">8</text>
<text x="193.7" y="144.8">2</text>
<text x="193.7" y="147.3">3</text>
<text x="193.7" y="149.9">4</text>
<text x="214" y="149.9">5</text>
<text x="214" y="147.3">6</text>
<text x="214" y="144.8">7</text>
<text x="178" y="184">Sheet: /</text>
<text x="178" y="181">Noriaki Nakagawa</text>
<text x="178" y="186.7">File: FreeServoProject.sch</text>
<text x="178" y="196.9">KiCad E.D.A. kicad (5.1.9)-1</text>
<text x="178" y="194.1">Size: A4</text>
<text x="200" y="194.1">Date:</text>
<text x="263" y="194.1">Rev:</text>
<text x="263" y="196.9">Id: 1/1</text>
</g>
<g font-size="1.8" fill="#840000">
<text x="35" y="11.9">1</text>
<text x="85" y="11.9">2</text>
<text x="135" y="11.9">3</text>
<text x="185" y="11.9">4</text>
<text x="235" y="11.9">5</text>
<text x="285" y="11.9">6</text>
<text x="10.4" y="35.9">A</text>
<text x="285.4" y="35.9">A</text>
<text x="188.5" y="47.9">OUTA</text>
<text x="245.9" y="47.9">OUTA</text>
<text x="189.2" y="50.4">INA</text>
<text x="245.9" y="50.4">SEL0</text>
<text x="264.4" y="53">CS</text>
<text x="189.2" y="58">INB</text>
<text x="245.9" y="58">PWM</text>
<text x="189.1" y="60.6">OUTB</text>
<text x="245.9" y="60.6">OUTB</text>
<text x="199.5" y="71.1">3</text>
<text x="199.5" y="68.6">4</text>
<text x="234.1" y="69.5">SEL0</text>
<text x="240.2" y="71.1">3</text>
<text x="240.2" y="68.6">4</text>
<text x="199.5" y="76.2">1</text>
<text x="199.5" y="73.7">2</text>
<text x="202.2" y="74.5">INB</text>
<text x="202.2" y="72">INA</text>
<text x="234.2" y="77.1">PWM</text>
<text x="235.5" y="74.5">CS</text>
<text x="240.2" y="76.2">1</text>
<text x="240.2" y="73.7">2</text>
<text x="10.4" y="85.9">B</text>
<text x="31.9" y="88.9">3</text>
<text x="31.9" y="86.4">4</text>
<text x="35.8" y="89.8">SWCLK</text>
<text x="35.8" y="87.2">RST</text>
<text x="93.5" y="86">RST</text>
<text x="125.5" y="88.4" transform="rotate(-90 125.5 88.4)">1</text>
<text x="128" y="88.8" transform="rotate(-90 128 88.8)">17</text>
<text x="130.6" y="88.4" transform="rotate(-90 130.6 88.4)">5</text>
<text x="176" y="89.8">LED</text>
<text x="285.4" y="85.9">B</text>
<text x="31.9" y="94">1</text>
<text x="31.9" y="91.4">2</text>
<text x="36.3" y="92.3">SWDIO</text>
<text x="113.8" y="91.4">4</text>
<text x="139.2" y="91.4">6</text>
<text x="139.2" y="94">7</text>
<text x="141.8" y="92.3">Volt</text>
<text x="141.8" y="94.9">CS</text>
<text x="214" y="94.7" transform="rotate(-90 214 94.7)">OUTA</text>
<text x="113.3" y="96.5">31</text>
<text x="138.7" y="101.6">10</text>
<text x="139.2" y="96.5">8</text>
<text x="139.2" y="99.1">9</text>
<text x="141.8" y="97.4">TEMP</text>
<text x="141.8" y="99.9">Potentiometer</text>
<text x="214.9" y="97.3" transform="rotate(-90 214.9 97.3)">1</text>
<text x="222.5" y="98.7">TEMP</text>
<text x="94.1" y="107.9">2</text>
<text x="98.8" y="105.5" transform="rotate(-90 98.8 105.5)">1</text>
<text x="113.8" y="106.7">2</text>
<text x="138.7" y="104.1">11</text>
<text x="138.7" y="106.7">12</text>
<text x="141.8" y="102.5">ENC_B</text>
<text x="214.9" y="107.4" transform="rotate(-90 214.9 107.4)">2</text>
<text x="98.8" y="111.9" transform="rotate(-90 98.8 111.9)">3</text>
<text x="113.8" y="109.2">3</text>
<text x="138.7" y="109.2">13</text>
<text x="138.7" y="111.8">18</text>
<text x="141.2" y="112.6">PWM</text>
<text x="214" y="114" transform="rotate(-90 214 114)">OUTB</text>
<text x="263" y="111.8">3</text>
<text x="263" y="109.2">4</text>
<text x="270.8" y="110.1">ENC_B</text>
<text x="46" y="117.7">Volt</text>
<text x="75.1" y="114.3">1</text>
<text x="75.1" y="116.8">2</text>
<text x="75.1" y="119.4">3</text>
<text x="78.3" y="117.7">SDA</text>
<text x="78.3" y="115.2">SCL</text>
<text x="109.2" y="117.7">LED</text>
<text x="113.3" y="114.3">14</text>
<text x="113.3" y="116.8">15</text>
<text x="113.3" y="119.4">26</text>
<text x="138.7" y="116.8">20</text>
<text x="138.7" y="119.4">21</text>
<text x="138.7" y="114.3">19</text>
<text x="141.2" y="117.7">TX</text>
<text x="141.8" y="115.2">RX</text>
<text x="172.6" y="116.5">SEL0</text>
<text x="179.2" y="118.1">3</text>
<text x="179.2" y="115.6">4</text>
<text x="263" y="116.8">1</text>
<text x="263" y="114.3">2</text>
<text x="275.8" y="117.7">ENC_A</text>
<text x="75.1" y="121.9">4</text>
<text x="75.1" y="124.5">5</text>
<text x="77.7" y="125.3">Potentiometer</text>
<text x="108.4" y="125.3">SEL0</text>
<text x="109.7" y="122.8">INA</text>
<text x="113.3" y="121.9">27</text>
<text x="113.3" y="124.5">28</text>
<text x="138.7" y="121.9">22</text>
<text x="138.7" y="124.5">23</text>
<text x="141.2" y="122.8">DE</text>
<text x="141.8" y="125.3">SWDIO</text>
<text x="172.7" y="124.1">PWM</text>
<text x="175.1" y="121.5">CS</text>
<text x="179.2" y="123.2">1</text>
<text x="179.2" y="120.6">2</text>
<text x="92.9" y="130.8">4</text>
<text x="108.5" y="130.4">SDA</text>
<text x="109.7" y="127.9">INB</text>
<text x="113.3" y="127">29</text>
<text x="113.3" y="129.5">30</text>
<text x="138.7" y="127">24</text>
<text x="138.7" y="129.5">25</text>
<text x="141.2" y="130.4">SCL</text>
<text x="141.8" y="127.9">SWCLK</text>
<text x="10.4" y="135.9">C</text>
<text x="92.9" y="135.9">2</text>
<text x="92.9" y="133.3">3</text>
<text x="96" y="134.2">INA</text>
<text x="96" y="136.8">INB</text>
<text x="125.5" y="134.6" transform="rotate(-90 125.5 134.6)">16</text>
<text x="128" y="134.6" transform="rotate(-90 128 134.6)">32</text>
<text x="252.8" y="135.5">Potentiometer</text>
<text x="266.9" y="132.1">1</text>
<text x="266.9" y="134.6">2</text>
<text x="266.9" y="137.2">3</text>
<text x="285.4" y="135.9">C</text>
<text x="92.9" y="138.4">1</text>
<text x="229.4" y="145.7">SCL</text>
<text x="229.4" y="148.2">SDA</text>
<text x="260.1" y="146.1" transform="rotate(-90 260.1 146.1)">1</text>
<text x="263" y="148.6">2</text>
<text x="267" y="149.5">Potentiometer</text>
<text x="227.9" y="154.6">SDA</text>
<text x="228.6" y="152">SCL</text>
<text x="233.8" y="151.1">1</text>
<text x="233.8" y="153.7">2</text>
<text x="260.1" y="152.5" transform="rotate(-90 260.1 152.5)">3</text>
<text x="233.8" y="156.2">3</text>
<text x="233.8" y="158.7">4</text>
<text x="30.6" y="174">3</text>
<text x="50.6" y="171.1">RX</text>
<text x="135.7" y="172.3">RX</text>
<text x="141.8" y="171.4">1</text>
<text x="141.8" y="174">2</text>
<text x="150.9" y="168.4" transform="rotate(-90 150.9 168.4)">8</text>
<text x="159.5" y="174">6</text>
<text x="30.6" y="179.1">1</text>
<text x="30.6" y="176.5">2</text>
<text x="38.9" y="174.9">TTL</text>
<text x="51.4" y="176.1">DE</text>
<text x="82.1" y="176.1">TTL</text>
<text x="108.1" y="177.8">3</text>
<text x="108.1" y="175.3">4</text>
<text x="120.2" y="178.7">RS485_D+</text>
<text x="120.2" y="176.1">RS485_D-</text>
<text x="135.2" y="177.4">DE</text>
<text x="141.8" y="179.1">3</text>
<text x="159.5" y="179.1">7</text>
<text x="162.1" y="174.9">RS485_D+</text>
<text x="162.1" y="180">RS485_D-</text>
<text x="10.4" y="185.9">D</text>
<text x="50.3" y="181.2">TX</text>
<text x="108.1" y="182.9">1</text>
<text x="108.1" y="180.3">2</text>
<text x="135.4" y="182.5">TX</text>
<text x="141.8" y="181.6">4</text>
<text x="285.4" y="185.9">D</text>
<text x="108.1" y="191.8">2</text>
<text x="108.1" y="189.2">3</text>
<text x="108.1" y="186.7">4</text>
<text x="150.9" y="186.2" transform="rotate(-90 150.9 186.2)">5</text>
<text x="108.1" y="194.3">1</text>
<text x="35" y="199.9">1</text>
<text x="85" y="199.9">2</text>
<text x="135" y="199.9">3</text>
<text x="185" y="199.9">4</text>
<text x="235" y="199.9">5</text>
<text x="285" y="199.9">6</text>
</g>
<g font-size="1.8" fill="#008484">
<text x="273.2" y="16.9">PWR_FLAG</text>
<text x="198.2" y="21.9">+BATT</text>
<text x="229.9" y="19.4">+BATT</text>
<text x="166.6" y="27.6">C17</text>
<text x="171.7" y="27.6">C18</text>
<text x="176.8" y="27.6">C19</text>
<text x="181.9" y="27.6">C20</text>
<text x="186.9" y="27.6">C21</text>
<text x="192" y="27.6">C22</text>
<text x="203.9" y="29">C11</text>
<text x="213.2" y="27.4">MountingHole_Pad</text>
<text x="227.4" y="25.1">H3</text>
<text x="240.3" y="27.6">H4</text>
<text x="240.7" y="29.9">MountingHole_Pad</text>
<text x="278.9" y="27.8" transform="rotate(-90 278.9 27.8)">GND</text>
<text x="163.4" y="32.7">10u35V</text>
<text x="168.5" y="32.7">10u35V</text>
<text x="173.6" y="32.7">10u35V</text>
<text x="178.7" y="32.7">10u35V</text>
<text x="183.8" y="32.7">10u35V</text>
<text x="188.8" y="32.7">10u35V</text>
<text x="204.3" y="31.3">220u35V</text>
<text x="235.4" y="35.8">GND</text>
<text x="198.8" y="38.3">GND</text>
<text x="187.1" y="45.5">GND</text>
<text x="248.4" y="45.1">GND</text>
<text x="256.7" y="47.6">R7</text>
<text x="45.9" y="53.9">U1</text>
<text x="185.2" y="53.8">+BATT</text>
<text x="195.7" y="52.9">R5</text>
<text x="195.9" y="50.3">1k</text>
<text x="239.1" y="50.3">1k</text>
<text x="242.7" y="49.1">R6</text>
<text x="256.3" y="49.9">10k</text>
<text x="30.5" y="55">+BATT</text>
<text x="40.7" y="56.2">AP7381-33Y-13</text>
<text x="59" y="55">+3.3V</text>
<text x="195.7" y="55.4">R9</text>
<text x="195.9" y="58">1k</text>
<text x="239.1" y="58">1k</text>
<text x="242.2" y="56.7">R10</text>
<text x="246.5" y="54.3">+BATT</text>
<text x="255.5" y="58">R8</text>
<text x="264.8" y="55.6">C10</text>
<text x="264.9" y="58">33n</text>
<text x="27.7" y="64.5">C1</text>
<text x="64.1" y="64.5">C2</text>
<text x="187.1" y="63.3">GND</text>
<text x="248.4" y="62.9">GND</text>
<text x="252.2" y="65">GND</text>
<text x="254.7" y="60.5">1.5k 1%</text>
<text x="259.8" y="65">GND</text>
<text x="24.5" y="66.8">1u35V</text>
<text x="64.3" y="66.8">2.2u</text>
<text x="192.7" y="71.9">J5</text>
<text x="195.2" y="67">+BATT</text>
<text x="246.1" y="71.9">J6</text>
<text x="109.8" y="72.7">+3.3V</text>
<text x="126.3" y="75.9">Ferrite_Bead</text>
<text x="139" y="72.7">+3.3V</text>
<text x="158.6" y="74.2">Pin_Header_Straight_1x04_Pitch2.00mm</text>
<text x="231.5" y="72.2">GND</text>
<text x="247.9" y="74.2">Pin_Header_Straight_1x04_Pitch2.00mm</text>
<text x="45.2" y="79">GND</text>
<text x="99.9" y="80.6">R15</text>
<text x="100.1" y="83">10k</text>
<text x="104.3" y="82.2">+3.3V</text>
<text x="111.9" y="78.4">C3</text>
<text x="112" y="83.5">1u</text>
<text x="117" y="78.4">C4</text>
<text x="117.2" y="83.5">0.1u</text>
<text x="122.1" y="78.4">C5</text>
<text x="122.3" y="83.5">0.1u</text>
<text x="131" y="78.4">FB1</text>
<text x="136.1" y="78.4">C6</text>
<text x="136.4" y="83.5">0.01u</text>
<text x="144.1" y="79.8">C7</text>
<text x="144.3" y="82.1">0.1u</text>
<text x="202.7" y="83.7" transform="rotate(-90 202.7 83.7)">GND</text>
<text x="102.6" y="88.7">C8</text>
<text x="117.4" y="87.3">GND</text>
<text x="139.1" y="89.1">GND</text>
<text x="217.8" y="86.7">+3.3V</text>
<text x="19.9" y="91">4P-SBN</text>
<text x="25" y="93.3">J1</text>
<text x="101.1" y="91">0.1u</text>
<text x="109.8" y="94.9">GND</text>
<text x="116.1" y="92.3">NRST</text>
<text x="126.4" y="93.4" transform="rotate(-90 126.4 93.4)">VDD</text>
<text x="128.9" y="93.4" transform="rotate(-90 128.9 93.4)">VDD</text>
<text x="131.4" y="94.7" transform="rotate(-90 131.4 94.7)">VDDA</text>
<text x="134.5" y="92.3">PA0</text>
<text x="134.5" y="94.9">PA1</text>
<text x="184.9" y="95">R2</text>
<text x="189" y="94.7">MountingHole_Pad</text>
<text x="203.3" y="92.4">H1</text>
<text x="221.8" y="93.7">R11</text>
<text x="33.5" y="100.6">GND</text>
<text x="96.7" y="100.4">R1</text>
<text x="116.1" y="97.4">BOOT0</text>
<text x="134.5" y="97.4">PA2</text>
<text x="134.5" y="99.9">PA3</text>
<text x="185" y="97.3">10k</text>
<text x="206.7" y="101.4">M1</text>
<text x="213.1" y="97.3" transform="rotate(-90 213.1 97.3)">+</text>
<text x="222.1" y="96.1">6.8k 1%</text>
<text x="222.3" y="101.4">TH1</text>
<text x="26.7" y="105.8">+BATT</text>
<text x="90.9" y="103.1">GND</text>
<text x="96.3" y="102.7">10k</text>
<text x="102" y="107.7">Y1</text>
<text x="116.1" y="107.6">PF0</text>
<text x="134.5" y="102.5">PA4</text>
<text x="134.5" y="105">PA5</text>
<text x="134.5" y="107.6">PA6</text>
<text x="178.1" y="104.4" transform="rotate(-90 178.1 104.4)">D1</text>
<text x="180.4" y="105" transform="rotate(-90 180.4 105)">LED</text>
<text x="200.7" y="103.7">Motor_DC</text>
<text x="213.1" y="107.2" transform="rotate(-90 213.1 107.2)">-</text>
<text x="222.4" y="103.7">RTH103AT</text>
<text x="264.4" y="103.8">+3.3V</text>
<text x="31.2" y="112.8">R3</text>
<text x="62.8" y="110.2">J12</text>
<text x="64.5" y="112.7">5_SMD_Pad</text>
<text x="102.3" y="110">Resonator</text>
<text x="116.1" y="110.1">PF1</text>
<text x="134.5" y="110.1">PA7</text>
<text x="134.5" y="112.6">PA8</text>
<text x="181.1" y="112">GND</text>
<text x="189" y="112.5">MountingHole_Pad</text>
<text x="203.3" y="110.2">H2</text>
<text x="217.9" y="110.7">GND</text>
<text x="256.2" y="112.6">J4</text>
<text x="31.6" y="115.1">6.8k 1%</text>
<text x="81.3" y="119.8">+3.3V</text>
<text x="90.9" y="114.5">GND</text>
<text x="116.1" y="115.2">PB0</text>
<text x="116.1" y="117.7">PB1</text>
<text x="133.5" y="117.7">PA10</text>
<text x="134.5" y="115.2">PA9</text>
<text x="170.6" y="119.2">GND</text>
<text x="185.1" y="118.9">J8</text>
<text x="247.9" y="114.9">4_SMD_Pad</text>
<text x="20.7" y="122.7">910 1%</text>
<text x="25" y="120.4">R4</text>
<text x="37.4" y="120.4">C9</text>
<text x="37.6" y="122.7">0.1u</text>
<text x="45.2" y="122.6">D_TVS</text>
<text x="45.4" y="120.3">D3</text>
<text x="80.8" y="123">GND</text>
<text x="116.1" y="120.3">PB3</text>
<text x="116.1" y="122.8">PB4</text>
<text x="116.1" y="125.3">PB5</text>
<text x="133.5" y="120.3">PA11</text>
<text x="133.5" y="122.8">PA12</text>
<text x="133.5" y="125.3">PA13</text>
<text x="187" y="121.2">Socket_Strip_Straight_1x04_Pitch2.00mm</text>
<text x="267.4" y="124.7">GND</text>
<text x="27.4" y="129.8">GND</text>
<text x="41.4" y="129.8">GND</text>
<text x="92.8" y="127.3">+BATT</text>
<text x="116.1" y="127.9">PB6</text>
<text x="116.1" y="130.4">PB7</text>
<text x="126.4" y="131.8" transform="rotate(-90 126.4 131.8)">VSS</text>
<text x="128.9" y="131.8" transform="rotate(-90 128.9 131.8)">VSS</text>
<text x="133.5" y="127.9">PA14</text>
<text x="133.5" y="130.4">PA15</text>
<text x="221.6" y="129.9">+3.3V</text>
<text x="50.8" y="136.5">Socket_Strip_Straight_1x04_Pitch2.00mm</text>
<text x="86" y="134.2">J7</text>
<text x="130.1" y="136.8">STM32F303K8Tx</text>
<text x="131" y="134.3">U2</text>
<text x="203.4" y="136.4">U7</text>
<text x="256.9" y="132.5">+3.3V</text>
<text x="272.8" y="134.5">J11</text>
<text x="273.8" y="136.8">S3B-PH-K</text>
<text x="123.9" y="141.2">GND</text>
<text x="186" y="138.8">+3.3V</text>
<text x="198.3" y="138.8">AS5600-ASOM</text>
<text x="218.2" y="138.2">R13</text>
<text x="218.5" y="140.5">10k</text>
<text x="228.1" y="138.2">R14</text>
<text x="228.2" y="140.5">10k</text>
<text x="258.2" y="138.2">GND</text>
<text x="258.4" y="141.3">+3.3V</text>
<text x="96.1" y="145.9" transform="rotate(-90 96.1 145.9)">GND</text>
<text x="181.1" y="148.1">0.1u</text>
<text x="181.5" y="145.8">C15</text>
<text x="255" y="148.4">RV1</text>
<text x="186.1" y="155.2">GND</text>
<text x="246.9" y="150.7">RDC503052A</text>
<text x="268.6" y="152.2">C16</text>
<text x="268.8" y="154.5">0.1u</text>
<text x="51.6" y="161.8">0.1u</text>
<text x="51.7" y="159.5">C12</text>
<text x="56.5" y="160.4">+3.3V</text>
<text x="71.7" y="160.4">+3.3V</text>
<text x="149.2" y="157.8">+3.3V</text>
<text x="189.9" y="157.7">GND</text>
<text x="217.9" y="157.7">GND</text>
<text x="223.9" y="156.6">+3.3V</text>
<text x="225.2" y="159.8">GND</text>
<text x="258.5" y="161.5">GND</text>
<text x="33.1" y="168">+BATT</text>
<text x="42.3" y="167">GND</text>
<text x="59.3" y="167.2">74LVC1G125</text>
<text x="63.7" y="164.6">U4</text>
<text x="164.5" y="164.9">C14</text>
<text x="164.6" y="167.2">0.1u</text>
<text x="231.2" y="165.4">S4B-PH-K</text>
<text x="233.9" y="163.1">J10</text>
<text x="75.7" y="169.9">R12</text>
<text x="75.8" y="172.3">10k</text>
<text x="119.2" y="172.7">+BATT</text>
<text x="144.5" y="172.3">RO</text>
<text x="151.8" y="173.9" transform="rotate(-90 151.8 173.9)">VCC</text>
<text x="163.1" y="171.1">GND</text>
<text x="14.8" y="176.1">Conn_01x03</text>
<text x="23.8" y="178.4">J2</text>
<text x="63.7" y="174.9">+3.3V</text>
<text x="74.3" y="180">D2</text>
<text x="101.3" y="178.6">J3</text>
<text x="144.5" y="174.9">RE</text>
<text x="144.5" y="180">DE</text>
<text x="156.5" y="174.9">A</text>
<text x="156.5" y="180">B</text>
<text x="60.5" y="185.7">U5</text>
<text x="70.5" y="185.2">C13</text>
<text x="71" y="182.3">D_TVS</text>
<text x="92.3" y="180.9">Conn_01x04</text>
<text x="144.5" y="182.5">DI</text>
<text x="151.8" y="183.4" transform="rotate(-90 151.8 183.4)">GND</text>
<text x="33.7" y="186.9">GND</text>
<text x="56.2" y="188">74LVC1G126</text>
<text x="70.6" y="187.5">0.1u</text>
<text x="76.9" y="190.7">GND</text>
<text x="101.3" y="190">J9</text>
<text x="118.9" y="187.3">GND</text>
<text x="153.1" y="188.9">ST1480ACDR</text>
<text x="153.8" y="186.4">U6</text>
<text x="65.5" y="194.6">GND</text>
<text x="92.3" y="192.3">Conn_01x04</text>
<text x="149.3" y="192">GND</text>
</g>
<g font-size="1.8" fill="#0000c2">
<text x="170.2" y="24.1">35V X7R(-55-125°C ±15%)</text>
<text x="213.4" y="33">Max 38V15A</text>
<text x="36.8" y="69.8">Max 40V</text>
<text x="148.6" y="92.7">ADC1_IN1</text>
<text x="148.6" y="95.2">ADC1_IN2</text>
<text x="148.6" y="97.8">ADC1_IN3</text>
<text x="156.5" y="100.3">ADC1_IN4</text>
<text x="245.1" y="100.3">Motor shaft encoder(Option)</text>
<text x="141.8" y="107.6">ENC_A TIM3_CH1</text>
<text x="148.9" y="102.9">TIM3_CH2</text>
<text x="148.6" y="113">TIM1_CH1</text>
<text x="40.6" y="115.6">28V to 3.3V</text>
<text x="148.6" y="118.1">USART1_TX</text>
<text x="148.6" y="115.6">USART1_RX</text>
<text x="45.7" y="124.5">3.3V</text>
<text x="148.6" y="123.2">USART1_DE</text>
<text x="149.9" y="125.7">SYS_JTCK-SWDIO</text>
<text x="97.8" y="130.8">I2C1_SDA</text>
<text x="148.6" y="130.8">I2C1_SCL</text>
<text x="149.9" y="128.3">SYS_JTCK-SWCLK</text>
<text x="177.8" y="129.5">Magnetic encoder</text>
<text x="245.1" y="129.5">Potentiometer</text>
<text x="14" y="149.9">TTL Communication</text>
<text x="92.7" y="149.9">RS485 Communication</text>
<text x="20.3" y="171.4">Input 4.3-28V</text>
<text x="99.1" y="172.7">Input 4.3-28V</text>
<text x="80" y="182.9">3.3V</text>
</g>
<g font-size="1.4" fill="#840000">
<text x="57.4" y="170.2">4</text>
<text x="62" y="174" transform="rotate(-90 62 174)">1</text>
<text x="67.6" y="170.2">2</text>
<text x="62" y="177.8" transform="rotate(-90 62 177.8)">1</text>
<text x="56.1" y="180.3">2</text>
<text x="66.3" y="180.3">4</text>
</g>
</svg>
